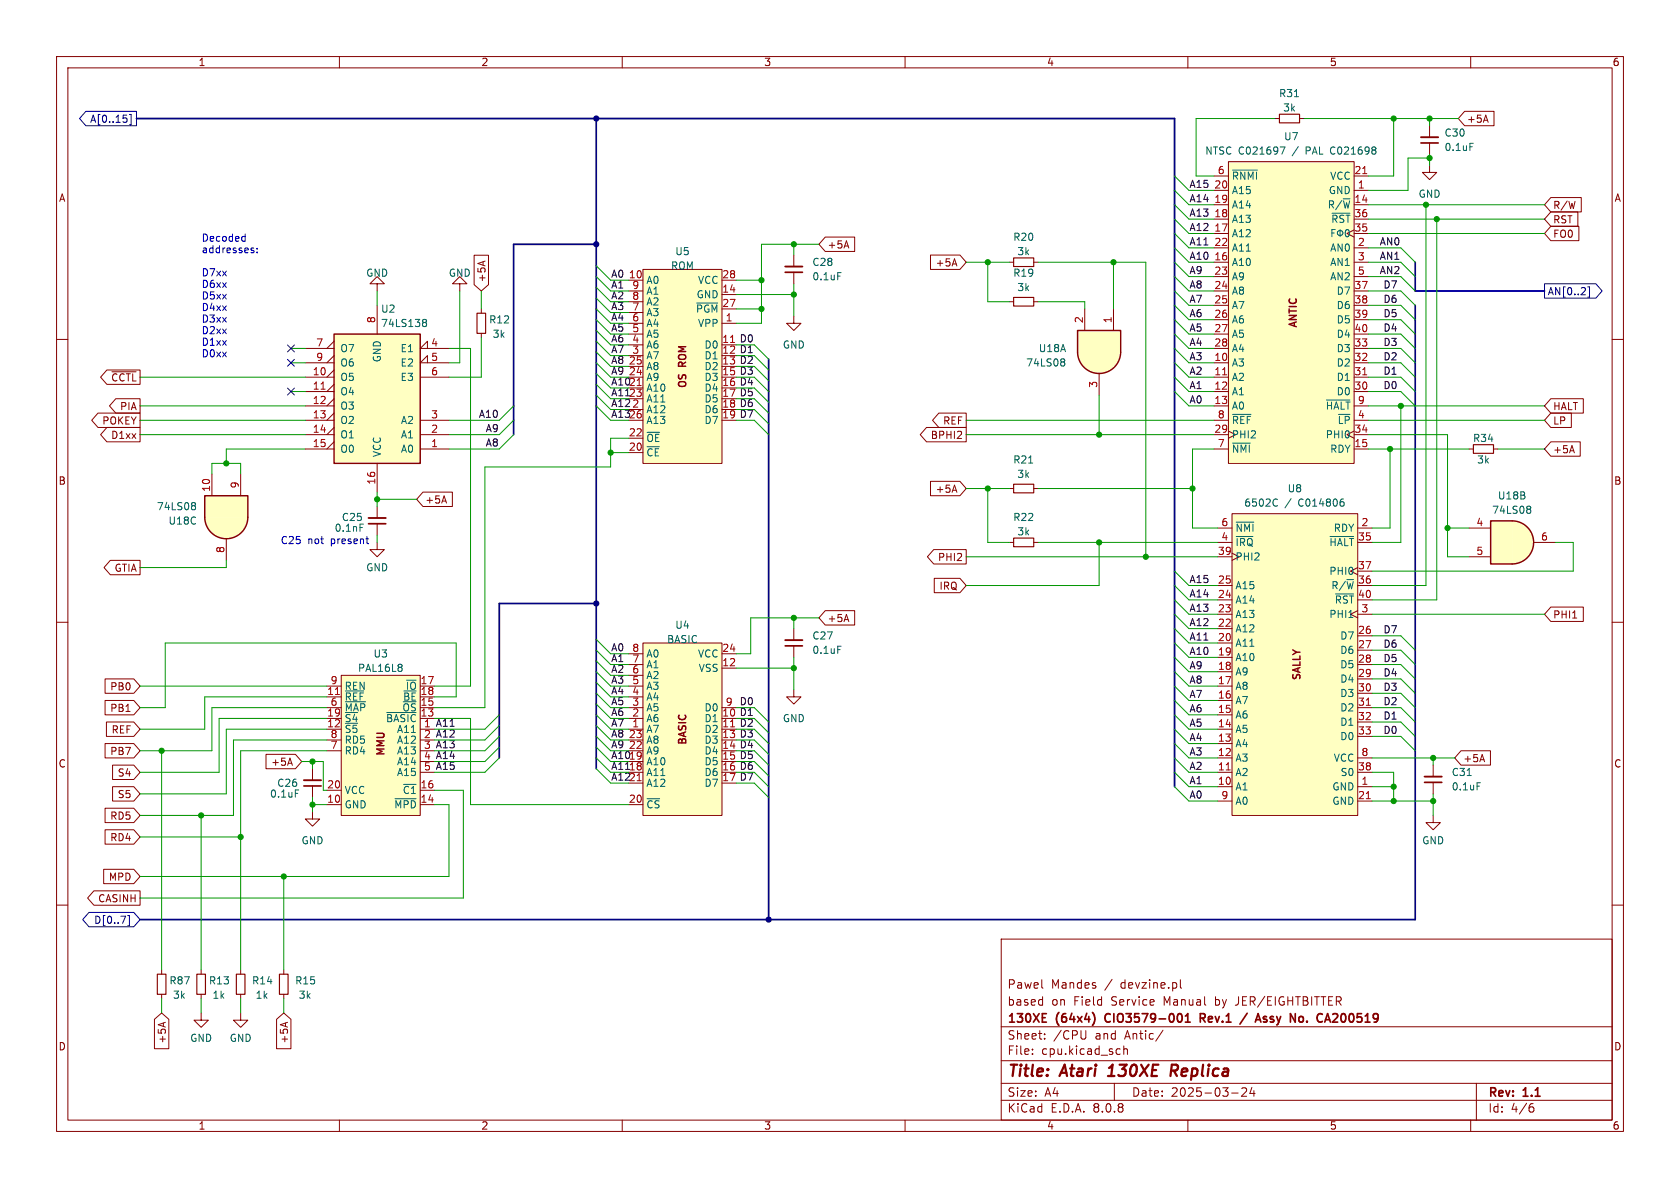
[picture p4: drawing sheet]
<svg xmlns="http://www.w3.org/2000/svg" width="297mm" height="210mm" viewBox="0 0 297 210" stroke-linecap="round" stroke-linejoin="round" font-family="sans-serif">
<g fill="none" stroke="#840000" stroke-width=".18">
<path d="M10 10h277v190h-277zM12 12h273v186h-273zM60 10v2M110 10v2M160 10v2M210 10v2M260 10v2M10 60h2M285 60h2M10 110h2M140.3 111.1v2.1M140.3 114.2v2"/>
<path d="M285 110h2M10 160h2M42.5 179.1v1.2h1.3l-1.3 1.3-1.2-1.3h1.2M50.2 171.5v.7M50.2 175.8v.7M177 166h108v32h-108zM184.2 176.7l.1 .1M184.2 174.6l.2 .1M184.3 176.2v1.5M184.3 177.6l-.1 .1M208.7 173.2v1.3l.2 .2M285 160h2"/>
<path d="M60 198v2M110 198v2M160 198v2M177 194.5h108M177 191.5h108M177 187.5h108M177 181.5h108M182.5 186.3v.1M182.5 185.5v.1M184.7 183.6v.1M184.7 182.8v.1M192 182.2v1.2l-.3 .3"/>
<path d="M197 191.5v3M197.9 185.4l.1 .1M198 186.3l-.1 .1M198.7 184.9v1.5M198.7 185.5l.2-.1 .3 .1 .1 .9M205.6 182.1l-1.3 2M210 198v2M217.7 193.2h1.2M219.5 192.4l.6-.1 .2 .1 .1 .3-.9 1.1h.9M221.3 192.2l-.3 1.1h.9M221.7 192.8v1M260 198v2"/>
<path d="M261 191.5v6.5M270.6 195.7h.4l.2 .3-.1 .5-.5 .1M271 195.1l-.4 .1"/>
</g>
<path d="M195.9 190.2h1.1M196.5 188.5l-.4 .3M207.5 189.3l.6 .9M207.9 188.2h-.7l-.3 2M208 189.2l-1 .1" fill="none" stroke="#840000" stroke-width=".4"/>
<g fill="none" stroke="#840000" stroke-width=".3">
<path d="M138.8 114.2h3.1M184.3 179.2h.7M193.5 179.6v1M195.5 179.4l-.2 .4 .2 .7M208.9 179.5v.9M209.6 179.6l.4-.4v1.5M212.6 180l.5 .7M212.9 179.3l-.7-.1v1.5M212.9 179.9l-.7 .1M220.5 179.1l-1.3 1.9M222.4 179.2l.5 1.5M223.9 179.8l-.3-.1-.3 .2 .1 .2 .5 .2"/>
<path d="M230.1 179.7l.3 .3v.4l-.3 .3M234.7 179.2l.5 1.5M236.2 179.2l-.6 .1M236.4 179.8l-.8 .9h.9M184.3 180.7h.7M209.6 180.7h.8M222.1 180.3h.7M223.3 180.6h.6"/>
</g>
<path d="M138.8 113.2h3.1" fill="none" stroke="#840000" stroke-width=".33"/>
<path d="M148.1 114.2h.6" fill="none" stroke="#006464" stroke-width=".18"/>
<path d="M49.4 172.2h1.5v3.6h-1.5z" fill="none" stroke="#840000" stroke-width=".2"/>
<path d="M113.7 113.7h13.9v30.4h-13.9z" fill="#ffffc2"/>
<g fill="none" stroke="#840000" stroke-width=".18">
<path d="M252.7 22.2v2.1M252.7 25.3v2M81.3 50.2h1.2l-1.2-1.3-1.3 1.3h1.3v1.2M140.3 55.9v1.3h1.3l-1.3 1.2-1.2-1.2h1.2M66.7 89.5v2.1M66.7 92.6v2M178.4 86.4h.8M182.8 86.4h.7M111.1 115.6h2.6M111.1 119.4h2.6M111.1 117.5h2.6M113.7 113.7h13.9v30.4h-13.9z"/>
<path d="M127.6 118.1h2.6M127.6 115.6h2.6M111.1 128.9h2.6M111.1 136.5h2.6M111.1 134.6h2.6M111.1 127h2.6M111.1 138.4h2.6M111.1 132.7h2.6M111.1 130.8h2.6M111.1 125.1h2.6M111.1 123.2h2.6M111.1 121.3h2.6"/>
<path d="M140.3 121.9v1.3h1.3l-1.3 1.3-1.2-1.3h1.2M111.1 142.2h2.6M42.5 171.5v.7M42.5 175.8v.7"/>
</g>
<path d="M112.6 138h.8" fill="none" stroke="#a90000" stroke-width=".18"/>
<path d="M251.2 24.3h3.1M65.2 91.6h3" fill="none" stroke="#840000" stroke-width=".33"/>
<path d="M251.2 25.3h3.1M65.2 92.6h3" fill="none" stroke="#840000" stroke-width=".3"/>
<path d="M259.9 25.3h.6M63.6 92.7h.6M181.9 81.9h.7" fill="none" stroke="#006464" stroke-width=".18"/>
<path d="M179.2 85.6h3.6v1.5h-3.6zM41.8 172.2h1.5v3.6h-1.5z" fill="none" stroke="#840000" stroke-width=".2"/>
<path d="M36.2 91.4h7.6a3.8 3.8 0 0 1-3.8 3.8 3.8 3.8 0 0 1-3.8-3.8z" fill="#ffffc2" stroke="#ffffc2" stroke-width=".18"/>
<path d="M36.2 87.6h7.6v3.8h-7.6z" fill="#ffffc2"/>
<path d="M36.2 87.6h7.6v3.8a3.8 3.8 0 0 1-3.8 3.8 3.8 3.8 0 0 1-3.8-3.8z" fill="none" stroke="#840000" stroke-width=".25"/>
<path d="M85.1 54.6v.8M85.1 58.9v.8M140.3 45.1v2M140.3 48.1v2.1M178.4 46.4h.8M182.8 46.4h.7M37.5 83.8v3.8M40 95.3v3.8M42.5 83.8v3.8M253.4 144.1v1.3h1.2l-1.2 1.3-1.3-1.3h1.3" fill="none" stroke="#840000" stroke-width=".18"/>
<path d="M148.1 48.2h.6M34.1 88.8h.2l.3 .3-.3 .3M34.1 89.4h.2M34.3 89.4l.3 .2v.3l-.1 .2h-.4" fill="none" stroke="#006464" stroke-width=".18"/>
<path d="M84.3 55.4h1.6v3.5h-1.6zM179.2 45.6h3.6v1.5h-3.6z" fill="none" stroke="#840000" stroke-width=".2"/>
<path d="M138.8 47.1h3.1" fill="none" stroke="#840000" stroke-width=".33"/>
<path d="M138.8 48.1h3.1" fill="none" stroke="#840000" stroke-width=".3"/>
<path d="M190.5 62.2h7.6a3.8 3.8 0 0 1-3.8 3.8 3.8 3.8 0 0 1-3.8-3.8z" fill="#ffffc2" stroke="#ffffc2" stroke-width=".18"/>
<path d="M190.5 58.4h7.6v3.8h-7.6z" fill="#ffffc2"/>
<path d="M190.5 58.4h7.6v3.8a3.8 3.8 0 0 1-3.8 3.8 3.8 3.8 0 0 1-3.8-3.8z" fill="none" stroke="#840000" stroke-width=".25"/>
<path d="M252.7 29.2v1.3h1.3l-1.3 1.3-1.2-1.3h1.2M66.7 50.2h1.2l-1.2-1.3-1.3 1.3h1.3v1.2M191.8 54.6v3.8M196.8 54.6v3.8M194.3 66v3.9M55.2 135.9v2M55.2 138.9v2.1M253.4 135.3v2M253.4 138.3v2M55.2 143.5v1.3h1.3l-1.3 1.3-1.2-1.3h1.2" fill="none" stroke="#840000" stroke-width=".18"/>
<path d="M187.8 63.4h.2l.2 .3-.2 .3M187.8 64h.2M188 64l.2 .2v.3l-.1 .1-.3 .1M52.2 139.6h.6M259.4 137.1h.7M261.1 138.4h.6" fill="none" stroke="#006464" stroke-width=".18"/>
<path d="M53.7 137.9h3.1M251.8 137.3h3.1" fill="none" stroke="#840000" stroke-width=".33"/>
<path d="M53.7 138.9h3.1M251.8 138.3h3.1" fill="none" stroke="#840000" stroke-width=".3"/>
<path d="M217.8 90.8h22.2v53.3h-22.2z" fill="#ffffc2"/>
<g fill="none" stroke="#840000" stroke-width=".18">
<path d="M178.4 95.9h.8M182.8 95.9h.7M215.3 93.3h2.5M215.3 95.9h2.5M215.3 98.4h2.5M217.8 90.8h22.2v53.3h-22.2zM217.8 97.8l1.3 .6-1.3 .7M240 93.3h2.6M240 95.9h2.6M215.3 118.7h2.5M215.3 116.2h2.5M215.3 113.7h2.5"/>
<path d="M215.3 111.1h2.5M215.3 108.6h2.5M215.3 106h2.5M215.3 103.5h2.5M240 108l-1.2 .6 1.2 .6M240 100.3l-1.2 .7 1.2 .6M240 108.6h2.6M240 106h2.6M240 103.5h2.6M240 112.4h2.6M240 114.9h2.6M240 117.5h2.6"/>
<path d="M240 101h2.6M215.3 139.1h2.5M215.3 136.5h2.5M215.3 134h2.5M215.3 131.4h2.5M215.3 128.9h2.5M215.3 126.4h2.5M215.3 123.8h2.5M215.3 121.3h2.5M240 139.1h2.6M240 136.5h2.6M240 134h2.6"/>
<path d="M240 120h2.6M240 122.6h2.6M240 125.1h2.6M240 127.6h2.6M240 130.2h2.6M215.3 141.6h2.5M240 141.6h2.6"/>
</g>
<path d="M216.8 136.1h.7M241.5 124.7h.8M241.5 141.2h.8" fill="none" stroke="#a90000" stroke-width=".18"/>
<path d="M218.5 94.8h3M218.5 92.3h3.2M225.6 88.2l.2 .1M225.8 89.4l-.2 .1M235.1 94.8h4.2M237.1 88.7h.3l.2 .2v.5l-.5 .1M237.3 88.2h.2M236.1 105h3.2M238.5 109.2h.7" fill="none" stroke="#006464" stroke-width=".18"/>
<path d="M179.2 95.1h3.6v1.5h-3.6z" fill="none" stroke="#840000" stroke-width=".2"/>
<path d="M217.2 28.6h22.2v53.3h-22.2z" fill="#ffffc2"/>
<g fill="none" stroke="#840000" stroke-width=".18">
<path d="M214.6 33.7h2.6M214.6 36.2h2.6M214.6 38.7h2.6M214.6 31.1h2.6M217.2 28.6h22.2v53.3h-22.2zM239.4 33.7h2.5M239.4 36.2h2.5M239.4 38.7h2.5M239.4 31.1h2.5M214.6 46.4h2.6M214.6 41.3h2.6M214.6 43.8h2.6"/>
<path d="M214.6 48.9h2.6M214.6 51.4h2.6M214.6 54h2.6M214.6 56.5h2.6M214.6 59.1h2.6M239.4 40.6l-1.3 .7 1.3 .6M239.4 46.4h2.5M239.4 41.3h2.5M239.4 43.8h2.5M239.4 48.9h2.5M239.4 51.4h2.5M239.4 54h2.5"/>
<path d="M239.4 56.5h2.5M239.4 59.1h2.5M214.6 64.1h2.6M214.6 66.7h2.6M214.6 69.2h2.6M214.6 71.8h2.6M214.6 79.4h2.6M214.6 61.6h2.6M214.6 76.8h2.6M214.6 74.3h2.6M217.2 76.2l1.2 .6-1.2 .7M239.4 76.2l-1.3 .6 1.3 .7"/>
<path d="M239.4 64.1h2.5M239.4 66.7h2.5M239.4 69.2h2.5M239.4 71.8h2.5M239.4 79.4h2.5M239.4 61.6h2.5M239.4 76.8h2.5M239.4 74.3h2.5"/>
</g>
<path d="M240.9 30.7h.7M216.1 66.3h.8M240.9 66.3h.7" fill="none" stroke="#a90000" stroke-width=".18"/>
<g fill="none" stroke="#006464" stroke-width=".18">
<path d="M217.9 30.1h4.4M226.3 26h.9l-.6 1.2M235.5 37.7h3.2M235.5 41.2h.4M236.1 40.6h-.6v1.3M236.9 40.6v1.3M237.9 40.7l.2-.1a.68 .68 0 0 1 .5 .6 .68 .68 0 0 1-.5 .7l-.2-.2-.1-.3zM217.9 78.3h3.1M217.9 73.3h3.3M234.5 70.7h4.2"/>
<circle cx="236.9" cy="41.2" r=".47"/>
</g>
<path d="M113.7 47.6h13.9v34.3h-13.9z" fill="#ffffc2"/>
<g fill="none" stroke="#840000" stroke-width=".18">
<path d="M111.1 57.2h2.6M111.1 49.5h2.6M111.1 59.1h2.6M111.1 55.2h2.6M111.1 53.3h2.6M111.1 51.4h2.6M113.7 47.6h13.9v34.3h-13.9zM127.6 57.2h2.6M127.6 49.5h2.6M127.6 52.1h2.6M127.6 54.6h2.6M111.1 72.4h2.6"/>
<path d="M111.1 68.6h2.6M111.1 77.5h2.6M111.1 70.5h2.6M111.1 66.7h2.6M111.1 64.8h2.6M111.1 74.3h2.6M111.1 62.9h2.6M111.1 61h2.6M111.1 80h2.6"/>
</g>
<path d="M112.6 68.2h.8" fill="none" stroke="#a90000" stroke-width=".18"/>
<path d="M123.2 53.6h3.7" fill="none" stroke="#006464" stroke-width=".18"/>
<path d="M60.3 119.4h14v24.7h-14z" fill="#ffffc2"/>
<g fill="none" stroke="#840000" stroke-width=".18">
<path d="M225.4 21h.8M229.7 21h.8M178.4 53.3h.8M182.8 53.3h.7M259.7 79.4h.8M264 79.4h.8M60.3 119.4h14v24.7h-14zM57.8 123.2h2.5M57.8 128.9h2.5M57.8 127h2.5M57.8 125.1h2.5M57.8 139.7h2.5"/>
<path d="M57.8 121.3h2.5M57.8 132.7h2.5M57.8 130.8h2.5M74.3 123.2h2.5M74.3 127h2.5M74.3 125.1h2.5M74.3 139.7h2.5M74.3 121.3h2.5M74.3 136.5h2.5M57.8 142.2h2.5M74.3 142.2h2.5M28.6 171.5v.7"/>
<path d="M28.6 175.8v.7M35.6 179.1v1.2h1.2l-1.2 1.3-1.3-1.3h1.3"/>
</g>
<path d="M228.8 17.1h.8M71 117.5l.1 .2-.1 .2M71 118l.1 .2-.1 .4M61.1 122.1h3.2M61.1 124.1h3.5M68.4 126h5.2M69.8 141.2h3.8" fill="none" stroke="#006464" stroke-width=".18"/>
<path d="M59.3 122.8h.7" fill="none" stroke="#a90000" stroke-width=".18"/>
<path d="M226.2 20.2h3.5v1.5h-3.5zM179.2 52.6h3.6v1.5h-3.6zM260.5 78.6h3.5v1.5h-3.5zM27.8 172.2h1.5v3.6h-1.5z" fill="none" stroke="#840000" stroke-width=".2"/>
<path d="M267.3 92.1a3.8 3.8 0 0 1 3.8 3.8 3.8 3.8 0 0 1-3.8 3.8z" fill="#ffffc2" stroke="#ffffc2" stroke-width=".18"/>
<path d="M263.5 92.1h3.8v7.6h-3.8z" fill="#ffffc2"/>
<path d="M263.5 92.1h3.8a3.8 3.8 0 0 1 3.8 3.8 3.8 3.8 0 0 1-3.8 3.8h-3.8z" fill="none" stroke="#840000" stroke-width=".25"/>
<path d="M66.7 95.9v1.3h1.2l-1.2 1.2-1.3-1.2h1.3M259.7 93.3h3.8M259.7 98.4h3.8M271.1 95.9h3.9M35.6 171.5v.7M35.6 175.8v.7" fill="none" stroke="#840000" stroke-width=".18"/>
<path d="M270.1 89.5h.3l.2 .2-.2 .3M270.1 90h.3M270.4 90l.2 .3v.2l-.1 .2h-.4" fill="none" stroke="#006464" stroke-width=".18"/>
<path d="M34.8 172.2h1.5v3.6h-1.5z" fill="none" stroke="#840000" stroke-width=".2"/>
<path d="M59.1 59.1h15.2v22.8h-15.2z" fill="#ffffc2"/>
<path d="M59.1 59.1h15.2v22.8h-15.2z" fill="none" stroke="#840000" stroke-width=".25"/>
<g fill="none" stroke="#840000" stroke-width=".18">
<path d="M258.9 19.7h5.2v2.5h-5.2l-1.1-1.2zM262.7 20.4l.4 1.2M274.2 37.5h4.7v2.5h-4.7l-1.2-1.3zM274.2 34.9h5.3v2.6h-5.3l-1.2-1.3zM66.7 54v5.1M83.8 45.1h2.6v5.2l-1.3 1.1-1.3-1.1zM85.8 46.2l-1.3 .4M145.9 41.9h5.2v2.6h-5.2l-1.1-1.3zM149.6 42.6l.5 1.3M164.5 45.1h5.2l1.1 1.3-1.1 1.2h-5.2zM168.7 45.8l.5 1.2M274.2 40h4.9v2.5h-4.9l-1.2-1.2z"/>
<path d="M17.3 73h7.5v2.6h-7.5l-1.1-1.3zM18.9 75.6h5.9v2.5h-5.9l-1.1-1.3zM18.9 65.4h5.9v2.5h-5.9l-1.1-1.2zM19.8 65.7h4.3M20.5 70.5h4.3v2.5h-4.3l-1.1-1.2zM54 79.4h5.1M54 66.7h5.1M54 69.2h5.1M54 71.8h5.1M54 74.3h5.1M54 76.8h5.1M54 61.6h5.1"/>
<path d="M54 64.1h5.1M59.1 65.4l-1.3 1.3M59.1 67.9l-1.3 1.3M59.1 70.5l-1.3 1.3M59.1 73l-1.3 1.3M59.1 75.6l-1.3 1.2M59.1 78.1l-1.3 1.3M59.1 60.3l-1.3 1.3M59.1 62.9l-1.3 1.2M74.3 79.4h5.1M74.3 66.7h5.1M74.3 74.3h5.1"/>
<path d="M74.3 76.8h5.1M75.6 61.6v-1.3l-1.3 1.3h5.1M75.6 64.1v-1.2l-1.3 1.2h5.1M163.8 75.6h7v2.5h-7l-1.1-1.3zM166 73h4.8v2.6h-4.8l-1.1-1.3zM274.2 78.1h5.2v2.5h-5.2l-1.2-1.2zM274.2 70.5h5.7v2.5h-5.7l-1.2-1.2zM274.2 73h3.6v2.6h-3.6l-1.2-1.3zM277.9 78.8l.4 1.2M19.5 99.1h5.3v2.5h-5.3l-1.1-1.3zM66.7 81.9v5.1M74.8 87h5.2v2.5h-5.2l-1.1-1.2z"/>
<path d="M78.5 87.7l.4 1.2M164.5 85.1h5.2l1.1 1.3-1.1 1.2h-5.2zM165.1 97.2h5.7v2.5h-5.7l-1.1-1.3zM168.7 85.8l.5 1.2M145.9 107.9h5.2v2.6h-5.2l-1.1-1.3zM149.6 108.6l.5 1.3M165.2 102.2h4.5l1.1 1.3-1.1 1.3h-4.5zM274.2 107.3h5.7v2.6h-5.7l-1.2-1.3zM278 109.3h.8M18.6 120h5.1l1.1 1.3-1.1 1.3h-5.1zM18.6 131.4h5.1l1.1 1.3-1.1 1.3h-5.1zM18.6 123.8h5.1l1.1 1.3-1.1 1.3h-5.1z"/>
<path d="M18.8 127.6h4.9l1.1 1.3-1.1 1.3h-4.9zM19.9 139.1h3.8l1.1 1.2-1.1 1.3h-3.8zM19.9 135.3h3.8l1.1 1.2-1.1 1.3h-3.8zM47 133.3h5.2l1.1 1.3-1.1 1.3h-5.2zM51.3 134l.4 1.3M258.3 132.7h5.2v2.6h-5.2l-1.1-1.3zM262 133.4l.5 1.3M16.6 157.5h8.2v2.5h-8.2l-1.1-1.2zM18.3 153.7h5.4l1.1 1.2-1.1 1.3h-5.4zM18.6 142.9h5.1l1.1 1.2-1.1 1.3h-5.1zM18.6 146.7h5.1l1.1 1.3-1.1 1.2h-5.1zM27.3 180.2l1.3-1.1 1.2 1.1v5.2h-2.5z"/>
<path d="M29.2 180.7l-1.2 .4M48.9 180.2l1.3-1.1 1.2 1.1v5.2h-2.5zM50.8 180.7l-1.2 .4"/>
</g>
<path d="M56.8 68.8h.7" fill="none" stroke="#a90000" stroke-width=".18"/>
<path d="M74.8 56.9l.1 .1M74.8 56.5h.4l.2 .1v.2l-.2 .2M74.9 57h.3M74.9 57l-.1 .1M75.2 57l.2 .2v.4l-.2 .1h-.4" fill="none" stroke="#006464" stroke-width=".18"/>
<g fill="none" stroke="#000084" stroke-width=".18">
<path d="M15.2 19.7h8.9v2.5h-8.9l-1.1-1.2zM22.4 21v.5M22.9 20.2h.3v1.8h-.3M273 50.2h9.1l1.1 1.2-1.1 1.3h-9.1zM280.7 50.7h.3v1.8h-.3M50.8 61l1.2 1.2M50.8 68.6l1.2 1.2M50.8 63.5l1.2 1.2M52 61l-1.2 1.2M52 68.6l-1.2 1.2M52 63.5l-1.2 1.2M15.7 161.3h8l1.1 1.3-1.1 1.2h-8l-1.1-1.2z"/>
<path d="M22.6 161.8h.3v1.9h-.3"/>
</g>
<path d="M43 41.8l.3 .1M43.3 41.4v1.2M43.3 42.6h-.3M44.6 44.3h.3v.2l-.2 .2h-.2M44.6 43.8l.3 .1M45.5 44.6v.1M45.5 43.9v.1M64.7 95.3h.5M65.1 96.1h.1" fill="none" stroke="#0000c2" stroke-width=".18"/>
<path d="M24.1 21h183.5v118.1M105.4 21v114.9M105.4 43.2h-14.6v33.6M250.2 46.4v5h22.8M250.2 54v108.6h-225.4M135.9 63.5v99.1M105.4 106.7h-17.1v27.3" fill="none" stroke="#000084" stroke-width=".3"/>
<g fill="none" stroke="#009600" stroke-width=".18">
<path d="M207.6 31.1l2.6 2.6h4.4M207.6 33.7l2.6 2.5h4.4M207.6 36.2l2.6 2.5h4.4M207.6 38.7l2.6 2.6h4.4M225.4 21h-13.9v10.1h3.1M230.5 21h27.3M241.9 36.2h31.1M241.9 38.7h31.1M246.4 21v10.1h-4.5M252.1 36.2v67.3h-9.5M252.7 21v1.2M252.7 27.3v1.9"/>
<path d="M252.7 27.9h-3.8v5.8h-7M254 38.7v67.3h-11.4M66.7 51.4v2.6M81.3 51.4v12.7h-1.9M85.1 59.7v7h-5.7M85.1 51.4v3.2M105.4 56.5l2.5 2.6h3.2M105.4 48.9l2.5 2.5h3.2M105.4 52.7l2.5 2.5h3.2M105.4 50.8l2.5 2.5h3.2M105.4 58.4l2.5 2.6h3.2M105.4 47l2.5 2.5h3.2"/>
<path d="M105.4 54.6l2.5 2.6h3.2M130.2 54.6h4.4M130.2 52.1h10.1M130.2 49.5h4.4M140.3 43.2v1.9M140.3 50.2v5.7M144.8 43.2h-10.2v14h-4.4M170.8 46.4h7.6M174.6 46.4v6.9h3.8M183.5 46.4h19.1v52M183.5 53.3h8.3v1.3M196.8 46.4v8.2"/>
<path d="M207.6 43.8l2.6 2.6h4.4M207.6 51.4l2.6 2.6h4.4M207.6 54l2.6 2.5h4.4M207.6 56.5l2.6 2.6h4.4M207.6 59.1l2.6 2.5h4.4M207.6 46.4l2.6 2.5h4.4M207.6 48.9l2.6 2.5h4.4M207.6 41.3l2.6 2.5h4.4M241.9 46.4h5.7l2.6 2.5M241.9 54h5.7l2.6 2.5M241.9 56.5h5.7l2.6 2.6M241.9 59.1h5.7l2.6 2.5"/>
<path d="M241.9 48.9h5.7l2.6 2.5M241.9 51.4h5.7l2.6 2.6M241.9 41.3h31.1M241.9 43.8h5.7l2.6 2.6M24.8 71.8h29.2M24.8 66.7h29.2M24.8 76.8h29.2M24.8 74.3h29.2M51.4 64.1h2.6M51.4 61.6h2.6M51.4 69.2h2.6M54 79.4h-14v2.5"/>
<path d="M79.4 61.6h3.8v59.7h-6.4M90.8 76.8l-2.5 2.6h-8.9M90.8 74.3l-2.5 2.5h-8.9M90.8 71.8l-2.5 2.5h-8.9M105.4 64.1l2.5 2.6h3.2M105.4 71.8l2.5 2.5h3.2M105.4 62.2l2.5 2.6h3.2M105.4 60.3l2.5 2.6h3.2M105.4 69.9l2.5 2.5h3.2M105.4 66l2.5 2.6h3.2M105.4 67.9l2.5 2.6h3.2M111.1 77.5h-3.2v5.1h-22.2v42.5h-8.9"/>
<path d="M130.2 66.7h3.1l2.6 2.5M130.2 74.3h3.1l2.6 2.5M130.2 64.8h3.1l2.6 2.5M130.2 61h3.1l2.6 2.5M130.2 62.9h3.1l2.6 2.5M130.2 72.4h3.1l2.6 2.5M130.2 68.6h3.1l2.6 2.5M130.2 70.5h3.1l2.6 2.5M170.8 76.8h43.8M170.8 74.3h43.8M194.3 69.9v6.9M207.6 61.6l2.6 2.5h4.4"/>
<path d="M207.6 69.2l2.6 2.6h4.4M207.6 64.1l2.6 2.6h4.4M207.6 66.7l2.6 2.5h4.4M214.6 79.4h-3.8v13.9h4.5M241.9 76.8h14v21.6h3.8M241.9 79.4h17.8M241.9 64.1h5.7l2.6 2.6M241.9 61.6h5.7l2.6 2.5M241.9 71.8h31.1M241.9 66.7h5.7l2.6 2.5M241.9 69.2h5.7l2.6 2.6M241.9 74.3h31.1"/>
<path d="M245.7 79.4v13.9h-3.1M247.6 71.8v24.1h-5M264.8 79.4h8.2M37.5 83.8v-1.9h5v1.9M40 99.1v1.2h-15.2M66.7 88.3h7M66.7 87v2.5M66.7 94.6v1.3M107.9 80h3.2M170.8 98.4h44.5M170.8 86.4h7.6M174.6 86.4v9.5h3.8"/>
<path d="M183.5 95.9h31.8M183.5 86.4h27.3M194.3 95.9v7.6h-23.5M255.9 93.3h3.8M275 95.9h3.1v5.1h-35.5M105.4 113l2.5 2.6h3.2M105.4 114.9l2.5 2.6h3.2M105.4 116.8l2.5 2.6h3.2M105.4 118.7l2.5 2.6h3.2M130.2 118.1h10.1M140.3 109.2v1.9M140.3 116.2v5.7"/>
<path d="M144.8 109.2h-12.1v6.4h-2.5M207.6 118.7l2.6 2.6h5.1M207.6 111.1l2.6 2.6h5.1M207.6 101l2.6 2.5h5.1M207.6 103.5l2.6 2.5h5.1M207.6 106l2.6 2.6h5.1M207.6 108.6l2.6 2.5h5.1M207.6 113.7l2.6 2.5h5.1M207.6 116.2l2.6 2.5h5.1M242.6 117.5h5l2.6 2.5M242.6 112.4h5l2.6 2.5M242.6 114.9h5l2.6 2.6"/>
<path d="M242.6 108.6h30.4M24.8 121.3h33M28.6 132.7v38.8M53.3 134.6h3.8v5.1h.7M55.2 134.6v1.3M57.8 123.2h-21.6v5.7h-11.4M57.8 125.1h-20.3v7.6h-12.7M57.8 127h-19.1v9.5h-13.9M57.8 132.7h-15.3v38.8M57.8 130.8h-16.5v13.3h-16.5M57.8 128.9h-17.8v11.4h-15.2M76.8 123.2h3.8v-9.5h-51.4v11.4h-4.4"/>
<path d="M76.8 127h6.4v15.2h27.9M76.8 139.7h5.1v19.1h-57.1M88.3 132.1l-2.6 2.5h-8.9M88.3 130.2l-2.6 2.5h-8.9M88.3 134l-2.6 2.5h-8.9M88.3 128.3l-2.6 2.5h-8.9M88.3 126.4l-2.6 2.5h-8.9M105.4 120.7l2.5 2.5h3.2M105.4 122.6l2.5 2.5h3.2M105.4 124.5l2.5 2.5h3.2M105.4 132.1l2.5 2.5h3.2M105.4 130.2l2.5 2.5h3.2"/>
<path d="M105.4 135.9l2.5 2.5h3.2M105.4 134l2.5 2.5h3.2M105.4 128.3l2.5 2.5h3.2M105.4 126.4l2.5 2.5h3.2M130.2 125.1h3.1l2.6 2.5M130.2 127h3.1l2.6 2.5M130.2 134.6h3.1l2.6 2.6M130.2 132.7h3.1l2.6 2.6M130.2 138.4h3.1l2.6 2.6M130.2 136.5h3.1l2.6 2.6M130.2 130.8h3.1l2.6 2.6M130.2 128.9h3.1l2.6 2.5"/>
<path d="M207.6 134l2.6 2.5h5.1M207.6 126.4l2.6 2.5h5.1M207.6 139.1l2.6 2.5h5.1M207.6 136.5l2.6 2.6h5.1M207.6 131.4l2.6 2.6h5.1M207.6 121.3l2.6 2.5h5.1M207.6 128.9l2.6 2.5h5.1M207.6 123.8l2.6 2.6h5.1M242.6 125.1h5l2.6 2.5M242.6 136.5h3.8v5.1M242.6 120h5l2.6 2.6M242.6 122.6h5l2.6 2.5"/>
<path d="M242.6 139.1h3.8M242.6 134h14.6M242.6 130.2h5l2.6 2.5M242.6 127.6h5l2.6 2.6M253.4 134v1.3M24.8 148h17.7M35.6 144.1v27.4M50.2 154.9v16.6M55.2 141v2.5M55.2 142.2h2.6M76.8 142.2h2.6v12.7h-54.6M242.6 141.6h10.8"/>
<path d="M253.4 140.3v3.8M28.6 176.5v2.6M35.6 176.5v2.6M42.5 176.5v2.6M50.2 176.5v2.6"/>
</g>
<g fill="#000084" stroke="#000084" stroke-width=".18">
<circle cx="105.4" cy="43.2" r=".46"/>
<circle cx="105.4" cy="21" r=".46"/>
<circle cx="135.9" cy="162.6" r=".46"/>
<circle cx="105.4" cy="106.7" r=".46"/>
</g>
<g fill="#009600" stroke="#009600" stroke-width=".18">
<circle cx="134.6" cy="54.6" r=".46"/>
<circle cx="196.8" cy="46.4" r=".46"/>
<circle cx="194.3" cy="95.9" r=".46"/>
<circle cx="202.6" cy="98.4" r=".46"/>
<circle cx="174.6" cy="86.4" r=".46"/>
<circle cx="194.3" cy="76.8" r=".46"/>
<circle cx="174.6" cy="46.4" r=".46"/>
<circle cx="140.3" cy="43.2" r=".46"/>
<circle cx="134.6" cy="49.5" r=".46"/>
<circle cx="140.3" cy="52.1" r=".46"/>
<circle cx="55.2" cy="134.6" r=".46"/>
<circle cx="55.2" cy="142.2" r=".46"/>
<circle cx="140.3" cy="118.1" r=".46"/>
<circle cx="140.3" cy="109.2" r=".46"/>
<circle cx="42.5" cy="148" r=".46"/>
<circle cx="50.2" cy="154.9" r=".46"/>
<circle cx="35.6" cy="144.1" r=".46"/>
<circle cx="28.6" cy="132.7" r=".46"/>
<circle cx="252.7" cy="21" r=".46"/>
<circle cx="252.7" cy="27.9" r=".46"/>
<circle cx="246.4" cy="21" r=".46"/>
<circle cx="255.9" cy="93.3" r=".46"/>
<circle cx="245.7" cy="79.4" r=".46"/>
<circle cx="210.8" cy="86.4" r=".46"/>
<circle cx="247.6" cy="71.8" r=".46"/>
<circle cx="246.4" cy="141.6" r=".46"/>
<circle cx="246.4" cy="139.1" r=".46"/>
<circle cx="253.4" cy="134" r=".46"/>
<circle cx="253.4" cy="141.6" r=".46"/>
<circle cx="254" cy="38.7" r=".46"/>
<circle cx="252.1" cy="36.2" r=".46"/>
<circle cx="40" cy="81.9" r=".46"/>
<circle cx="66.7" cy="88.3" r=".46"/>
<circle cx="107.9" cy="80" r=".46"/>
</g>
<g font-size="2.8" fill="#840000">
<text x="178" y="190.9">Title:</text>
<text x="187.7" y="190.9">Atari</text>
<text x="196.8" y="190.9">130XE</text>
<text x="208.6" y="190.9">Replica</text>
</g>
<g font-size="2.1" fill="#840000">
<text x="178" y="178">based</text>
<text x="178" y="175">Pawel</text>
<text x="185.8" y="175">Mandes</text>
<text x="185.9" y="178">on</text>
<text x="189.9" y="178">Field</text>
<text x="195.4" y="175">/</text>
<text x="196.6" y="178">Service</text>
<text x="198.3" y="175">devzine.pl</text>
<text x="206" y="178">Manual</text>
<text x="215.2" y="178">by</text>
<text x="219" y="178">JER/EIGHTBITTER</text>
<text x="178" y="184">Sheet:</text>
<text x="178" y="181.2">130XE</text>
<text x="186.2" y="184">/CPU</text>
<text x="186.8" y="181.2">(64x4)</text>
<text x="193.7" y="184">and</text>
<text x="196.1" y="181.2">CIO3579-001</text>
<text x="199" y="184">Antic/</text>
<text x="213.4" y="181.2">Rev.1</text>
<text x="221.3" y="181.2">/</text>
<text x="224.6" y="181.2">Assy</text>
<text x="231.2" y="181.2">No.</text>
<text x="236.6" y="181.2">CA200519</text>
<text x="178" y="186.7">File:</text>
<text x="184.1" y="186.7">cpu.kicad_sch</text>
<text x="178" y="196.9">KiCad</text>
<text x="178" y="194.1">Size:</text>
<text x="184.7" y="194.1">A4</text>
<text x="185.7" y="196.9">E.D.A.</text>
<text x="193.3" y="196.9">8.0.8</text>
<text x="200" y="194.1">Date:</text>
<text x="207" y="194.1">2025-03-24</text>
<text x="263" y="194.3">Rev:</text>
<text x="263" y="196.9">Id:</text>
<text x="267.1" y="196.9">4/6</text>
<text x="269.4" y="194.3">1.1</text>
</g>
<g font-size="1.8" fill="#840000">
<text x="35" y="11.9">1</text>
<text x="85" y="11.9">2</text>
<text x="135" y="11.9">3</text>
<text x="185" y="11.9">4</text>
<text x="235" y="11.9">5</text>
<text x="285" y="11.9">6</text>
<text x="259.2" y="21.9">+5A</text>
<text x="10.3" y="35.9">A</text>
<text x="285.3" y="35.9">A</text>
<text x="274.5" y="39.7">RST</text>
<text x="274.5" y="37.1">R/W</text>
<text x="146.2" y="44.1">+5A</text>
<text x="165.3" y="47.3">+5A</text>
<text x="274.5" y="42.2">FO0</text>
<text x="86" y="50" transform="rotate(-90 86 50)">+5A</text>
<text x="229.6" y="58.1" transform="rotate(-90 229.6 58.1)">ANTIC</text>
<text x="121.7" y="64.8" transform="rotate(-90 121.7 64.8)">ROM</text>
<text x="19.5" y="67.6">~{CCTL}</text>
<text x="121.7" y="68.8" transform="rotate(-90 121.7 68.8)">OS</text>
<text x="18" y="75.2">POKEY</text>
<text x="19.5" y="77.8">D1xx</text>
<text x="21.1" y="72.7">PIA</text>
<text x="164.5" y="77.8">BPHI2</text>
<text x="166.6" y="75.2">REF</text>
<text x="274.5" y="72.7">HALT</text>
<text x="274.5" y="75.2">LP</text>
<text x="274.5" y="80.3">+5A</text>
<text x="10.3" y="85.9">B</text>
<text x="75.1" y="89.2">+5A</text>
<text x="165.3" y="87.3">+5A</text>
<text x="285.3" y="85.9">B</text>
<text x="20.2" y="101.3">GTIA</text>
<text x="165.7" y="99.4">PHI2</text>
<text x="166" y="104.5">IRQ</text>
<text x="146.2" y="110.2">+5A</text>
<text x="274.5" y="109.5">PHI1</text>
<text x="19.4" y="122.2">PB0</text>
<text x="230.3" y="120.5" transform="rotate(-90 230.3 120.5)">SALLY</text>
<text x="19.4" y="126">PB1</text>
<text x="19.6" y="129.9">REF</text>
<text x="121.7" y="131.9" transform="rotate(-90 121.7 131.9)">BASIC</text>
<text x="10.3" y="135.9">C</text>
<text x="19.4" y="133.7">PB7</text>
<text x="20.7" y="137.5">S4</text>
<text x="47.8" y="135.6">+5A</text>
<text x="68.3" y="133.8" transform="rotate(-90 68.3 133.8)">MMU</text>
<text x="258.6" y="134.9">+5A</text>
<text x="285.3" y="135.9">C</text>
<text x="20.7" y="141.3">S5</text>
<text x="19.4" y="145.1">RD5</text>
<text x="19.4" y="148.9">RD4</text>
<text x="19.1" y="155.9">MPD</text>
<text x="17.3" y="159.7">CASINH</text>
<text x="10.3" y="185.9">D</text>
<text x="29.5" y="184.6" transform="rotate(-90 29.5 184.6)">+5A</text>
<text x="51.1" y="184.6" transform="rotate(-90 51.1 184.6)">+5A</text>
<text x="285.3" y="185.9">D</text>
<text x="35" y="199.9">1</text>
<text x="85" y="199.9">2</text>
<text x="135" y="199.9">3</text>
<text x="185" y="199.9">4</text>
<text x="235" y="199.9">5</text>
<text x="285" y="199.9">6</text>
</g>
<g font-size="1.8" fill="#006464">
<text x="226" y="17.4">R31</text>
<text x="226.7" y="19.9">3k</text>
<text x="213" y="27.5">NTSC C021697</text>
<text x="226.9" y="25">U7</text>
<text x="228.6" y="27.5">/</text>
<text x="231.1" y="27.5">PAL C021698</text>
<text x="255.3" y="24.4">C30</text>
<text x="255.3" y="26.9">0.1uF</text>
<text x="217.7" y="34.5">A15</text>
<text x="217.7" y="32">~{RNMI}</text>
<text x="234.8" y="34.5">GND</text>
<text x="235.1" y="32">VCC</text>
<text x="250.7" y="35.2">GND</text>
<text x="217.7" y="39.6">A13</text>
<text x="217.7" y="37.1">A14</text>
<text x="234.6" y="37.1">R/~{W}</text>
<text x="235.2" y="39.6">~{RST}</text>
<text x="118.5" y="47.9">ROM</text>
<text x="119.3" y="45.3">U5</text>
<text x="143.5" y="47.2">C28</text>
<text x="179" y="42.8">R20</text>
<text x="179.8" y="45.3">3k</text>
<text x="217.7" y="47.2">A10</text>
<text x="217.7" y="42.1">A12</text>
<text x="217.7" y="44.7">A11</text>
<text x="235.1" y="44.7">AN0</text>
<text x="235.1" y="47.2">AN1</text>
<text x="64.6" y="49.1">GND</text>
<text x="79.2" y="49.1">GND</text>
<text x="114.2" y="50.4">A0</text>
<text x="114.2" y="52.3">A1</text>
<text x="123.1" y="52.9">GND</text>
<text x="123.3" y="50.4">VCC</text>
<text x="143.5" y="49.8">0.1uF</text>
<text x="179" y="49.1">R19</text>
<text x="179.8" y="51.7">3k</text>
<text x="217.7" y="49.8">A9</text>
<text x="217.7" y="52.3">A8</text>
<text x="235.1" y="49.8">AN2</text>
<text x="236.2" y="52.3">D7</text>
<text x="67.3" y="58">74LS138</text>
<text x="67.3" y="55.5">U2</text>
<text x="86.4" y="57.4">R12</text>
<text x="87" y="59.9">3k</text>
<text x="114.2" y="59.9">A5</text>
<text x="114.2" y="58">A4</text>
<text x="114.2" y="56.1">A3</text>
<text x="114.2" y="54.2">A2</text>
<text x="122.9" y="55.5">~{PGM}</text>
<text x="123.3" y="58">VPP</text>
<text x="217.7" y="54.8">A7</text>
<text x="217.7" y="57.4">A6</text>
<text x="217.7" y="59.9">A5</text>
<text x="236.2" y="54.8">D6</text>
<text x="236.2" y="57.4">D5</text>
<text x="236.2" y="59.9">D4</text>
<text x="60.1" y="62.5">O7</text>
<text x="60.1" y="65">O6</text>
<text x="67.5" y="64.1" transform="rotate(-90 67.5 64.1)">GND</text>
<text x="70.7" y="62.5">E1</text>
<text x="70.7" y="65">E2</text>
<text x="114.2" y="65.6">A8</text>
<text x="114.2" y="63.7">A7</text>
<text x="114.2" y="61.8">A6</text>
<text x="124.4" y="61.8">D0</text>
<text x="124.4" y="63.7">D1</text>
<text x="124.4" y="65.6">D2</text>
<text x="138.3" y="61.8">GND</text>
<text x="181.3" y="65">74LS08</text>
<text x="183.5" y="62.5">U18A</text>
<text x="217.7" y="65">A3</text>
<text x="217.7" y="62.5">A4</text>
<text x="236.2" y="65">D2</text>
<text x="236.2" y="62.5">D3</text>
<text x="60.1" y="67.5">O5</text>
<text x="60.1" y="70.1">O4</text>
<text x="70.7" y="67.5">E3</text>
<text x="114.2" y="69.4">A10</text>
<text x="114.2" y="71.3">A11</text>
<text x="114.2" y="67.5">A9</text>
<text x="124.4" y="67.5">D3</text>
<text x="124.4" y="69.4">D4</text>
<text x="124.4" y="71.3">D5</text>
<text x="217.7" y="67.5">A2</text>
<text x="217.7" y="70.1">A1</text>
<text x="236.2" y="70.1">D0</text>
<text x="236.2" y="67.5">D1</text>
<text x="60.1" y="72.6">O3</text>
<text x="60.1" y="75.2">O2</text>
<text x="60.1" y="77.7">O1</text>
<text x="70.8" y="77.7">A1</text>
<text x="70.8" y="75.2">A2</text>
<text x="114.2" y="73.3">A12</text>
<text x="114.2" y="75.2">A13</text>
<text x="124.4" y="73.3">D6</text>
<text x="124.4" y="75.2">D7</text>
<text x="217.7" y="72.6">A0</text>
<text x="217.7" y="77.7">PHI2</text>
<text x="217.7" y="75.2">~{REF}</text>
<text x="234.3" y="77.7">PHI0</text>
<text x="234.3" y="72.6">~{HALT}</text>
<text x="236.4" y="75.2">~{LP}</text>
<text x="60.1" y="80.2">O0</text>
<text x="67.5" y="80.9" transform="rotate(-90 67.5 80.9)">VCC</text>
<text x="70.8" y="80.2">A0</text>
<text x="114.2" y="80.9">~{CE}</text>
<text x="114.2" y="78.3">~{OE}</text>
<text x="179" y="82.1">R21</text>
<text x="217.7" y="80.2">~{NMI}</text>
<text x="235.1" y="80.2">RDY</text>
<text x="260.3" y="78.3">R34</text>
<text x="261" y="82.1">3k</text>
<text x="179.8" y="84.7">3k</text>
<text x="219.9" y="89.8">6502C</text>
<text x="227.1" y="89.8">/</text>
<text x="227.5" y="87.2">U8</text>
<text x="229.6" y="89.8">C014806</text>
<text x="264.7" y="88.5">U18B</text>
<text x="27.6" y="90.4">74LS08</text>
<text x="29.7" y="92.9">U18C</text>
<text x="59.1" y="94.2">0.1nF</text>
<text x="60.3" y="92.3">C25</text>
<text x="179" y="92.3">R22</text>
<text x="179.8" y="94.8">3k</text>
<text x="218.3" y="94.2">~{NMI}</text>
<text x="235.7" y="94.2">RDY</text>
<text x="263.7" y="91">74LS08</text>
<text x="64.6" y="101.2">GND</text>
<text x="218.3" y="99.3">PHI2</text>
<text x="218.3" y="96.7">~{IRQ}</text>
<text x="234.9" y="96.7">~{HALT}</text>
<text x="234.9" y="101.8">PHI0</text>
<text x="218.3" y="106.9">A14</text>
<text x="218.3" y="104.4">A15</text>
<text x="235.3" y="104.4">R/~{W}</text>
<text x="235.9" y="106.9">~{RST}</text>
<text x="117.8" y="113.9">BASIC</text>
<text x="119.3" y="111.4">U4</text>
<text x="143.5" y="113.3">C27</text>
<text x="218.3" y="112">A12</text>
<text x="218.3" y="109.4">A13</text>
<text x="234.9" y="109.4">PHI1</text>
<text x="236.8" y="113.3">D7</text>
<text x="63.2" y="119">PAL16L8</text>
<text x="65.9" y="116.4">U3</text>
<text x="114.2" y="118.3">A1</text>
<text x="114.2" y="116.4">A0</text>
<text x="123.3" y="116.4">VCC</text>
<text x="123.4" y="119">VSS</text>
<text x="143.5" y="115.8">0.1uF</text>
<text x="218.3" y="119.6">A9</text>
<text x="218.3" y="117.1">A10</text>
<text x="218.3" y="114.5">A11</text>
<text x="236.8" y="115.8">D6</text>
<text x="236.8" y="118.3">D5</text>
<text x="60.8" y="124.1">~{REF}</text>
<text x="60.8" y="126">~{MAP}</text>
<text x="60.8" y="122.1">REN</text>
<text x="71" y="126">~{OS}</text>
<text x="71.2" y="124.1">~{BE}</text>
<text x="71.6" y="122.1">~{IO}</text>
<text x="114.2" y="126">A5</text>
<text x="114.2" y="124.1">A4</text>
<text x="114.2" y="122.1">A3</text>
<text x="114.2" y="120.2">A2</text>
<text x="124.4" y="126">D0</text>
<text x="218.3" y="124.7">A7</text>
<text x="218.3" y="122.1">A8</text>
<text x="236.8" y="120.9">D4</text>
<text x="236.8" y="123.4">D3</text>
<text x="236.8" y="126">D2</text>
<text x="60.8" y="129.8">~{S5}</text>
<text x="60.8" y="127.9">~{S4}</text>
<text x="60.8" y="131.7">RD5</text>
<text x="68.1" y="127.9">~{BASIC}</text>
<text x="70.1" y="129.8">A11</text>
<text x="70.1" y="131.7">A12</text>
<text x="114.2" y="129.8">A7</text>
<text x="114.2" y="127.9">A6</text>
<text x="114.2" y="131.7">A8</text>
<text x="124.4" y="127.9">D1</text>
<text x="124.4" y="129.8">D2</text>
<text x="124.4" y="131.7">D3</text>
<text x="138.3" y="127.9">GND</text>
<text x="218.3" y="129.8">A5</text>
<text x="218.3" y="127.2">A6</text>
<text x="236.8" y="128.5">D1</text>
<text x="236.8" y="131">D0</text>
<text x="60.8" y="133.6">RD4</text>
<text x="70.1" y="133.6">A13</text>
<text x="70.1" y="135.5">A14</text>
<text x="70.1" y="137.4">A15</text>
<text x="114.2" y="137.4">A11</text>
<text x="114.2" y="135.5">A10</text>
<text x="114.2" y="133.6">A9</text>
<text x="124.4" y="133.6">D4</text>
<text x="124.4" y="135.5">D5</text>
<text x="124.4" y="137.4">D6</text>
<text x="218.3" y="137.4">A2</text>
<text x="218.3" y="134.8">A3</text>
<text x="218.3" y="132.3">A4</text>
<text x="235.7" y="134.8">VCC</text>
<text x="236.9" y="137.4">S0</text>
<text x="256.5" y="137.4">C31</text>
<text x="47.6" y="141.2">0.1uF</text>
<text x="48.9" y="139.3">C26</text>
<text x="60.8" y="143.1">GND</text>
<text x="60.8" y="140.6">VCC</text>
<text x="69.6" y="143.1">~{MPD}</text>
<text x="71.1" y="140.6">~{C1}</text>
<text x="114.2" y="143.1">~{CS}</text>
<text x="114.2" y="139.3">A12</text>
<text x="124.4" y="139.3">D7</text>
<text x="218.3" y="139.9">A1</text>
<text x="218.3" y="142.5">A0</text>
<text x="235.4" y="139.9">GND</text>
<text x="235.4" y="142.5">GND</text>
<text x="256.5" y="139.9">0.1uF</text>
<text x="53.2" y="149.5">GND</text>
<text x="251.3" y="149.5">GND</text>
<text x="29.9" y="174.2">R87</text>
<text x="30.5" y="176.8">3k</text>
<text x="36.8" y="174.2">R13</text>
<text x="37.5" y="176.8">1k</text>
<text x="44.5" y="174.2">R14</text>
<text x="45.1" y="176.8">1k</text>
<text x="52.1" y="174.2">R15</text>
<text x="52.7" y="176.8">3k</text>
<text x="33.5" y="184.4">GND</text>
<text x="40.5" y="184.4">GND</text>
</g>
<g font-size="1.8" fill="#000084">
<text x="15.8" y="21.9">A[0..15]</text>
<text x="273.5" y="52.4">AN[0..2]</text>
<text x="16.5" y="163.5">D[0..7]</text>
</g>
<g font-size="1.8" fill="#0f0f0f">
<text x="210.2" y="35.8">A14</text>
<text x="210.2" y="33.3">A15</text>
<text x="210.2" y="38.4">A13</text>
<text x="210.2" y="40.9">A12</text>
<text x="210.2" y="46">A10</text>
<text x="210.2" y="43.5">A11</text>
<text x="243.8" y="43.5">AN0</text>
<text x="243.8" y="46">AN1</text>
<text x="107.9" y="49.2">A0</text>
<text x="107.9" y="51.1">A1</text>
<text x="107.9" y="53">A2</text>
<text x="210.2" y="53.6">A7</text>
<text x="210.2" y="48.5">A9</text>
<text x="210.2" y="51.1">A8</text>
<text x="243.8" y="48.5">AN2</text>
<text x="244.5" y="51.1">D7</text>
<text x="244.5" y="53.6">D6</text>
<text x="107.9" y="56.8">A4</text>
<text x="107.9" y="58.7">A5</text>
<text x="107.9" y="54.9">A3</text>
<text x="210.2" y="58.7">A5</text>
<text x="210.2" y="56.2">A6</text>
<text x="244.5" y="58.7">D4</text>
<text x="244.5" y="56.2">D5</text>
<text x="107.9" y="60.6">A6</text>
<text x="107.9" y="62.5">A7</text>
<text x="107.9" y="64.4">A8</text>
<text x="127.6" y="60.7">11 D0</text>
<text x="127.6" y="62.6">12 D1</text>
<text x="127.6" y="64.5">13 D2</text>
<text x="210.2" y="63.8">A3</text>
<text x="210.2" y="61.2">A4</text>
<text x="244.5" y="63.8">D2</text>
<text x="244.5" y="61.2">D3</text>
<text x="107.9" y="68.2">A1021</text>
<text x="107.9" y="66.3">A9</text>
<text x="107.9" y="70.1">A1123</text>
<text x="111.1" y="66.4">24</text>
<text x="127.6" y="66.4">15 D3</text>
<text x="127.6" y="68.3">16 D4</text>
<text x="127.6" y="70.2">17 D5</text>
<text x="210.2" y="66.3">A2</text>
<text x="210.2" y="68.9">A1</text>
<text x="210.2" y="71.4">A0</text>
<text x="244.5" y="68.9">D0</text>
<text x="244.5" y="66.3">D1</text>
<text x="84.6" y="73.9">A10</text>
<text x="85.8" y="76.5">A9</text>
<text x="107.9" y="72">A12</text>
<text x="107.9" y="73.9">A1326</text>
<text x="111.7" y="72.1">2</text>
<text x="127.6" y="72.1">18 D6</text>
<text x="127.6" y="74">19 D7</text>
<text x="85.8" y="79">A8</text>
<text x="210.2" y="103.2">A15</text>
<text x="210.2" y="105.7">A14</text>
<text x="210.2" y="113.3">A11</text>
<text x="210.2" y="108.2">A13</text>
<text x="210.2" y="110.8">A12</text>
<text x="244.5" y="112">D7</text>
<text x="107.9" y="117.1">A1</text>
<text x="107.9" y="115.2">A0</text>
<text x="107.9" y="119">A2</text>
<text x="210.2" y="115.9">A10</text>
<text x="210.2" y="118.4">A9</text>
<text x="244.5" y="119.7">D4</text>
<text x="244.5" y="114.6">D6</text>
<text x="244.5" y="117.1">D5</text>
<text x="107.9" y="120.9">A3</text>
<text x="107.9" y="122.8">A4</text>
<text x="107.9" y="124.7">A5</text>
<text x="130.7" y="124.7">D0</text>
<text x="210.2" y="120.9">A8</text>
<text x="210.2" y="123.5">A7</text>
<text x="244.5" y="124.7">D2</text>
<text x="244.5" y="122.2">D3</text>
<text x="74.9" y="128.7">1 A11</text>
<text x="74.9" y="130.6">2 A12</text>
<text x="107.9" y="130.5">A8</text>
<text x="107.9" y="128.6">A7</text>
<text x="107.9" y="126.7">A6</text>
<text x="127.6" y="126.7">10 D1</text>
<text x="127.6" y="128.7">11 D2</text>
<text x="127.6" y="130.6">13 D3</text>
<text x="210.2" y="128.6">A5</text>
<text x="210.2" y="126">A6</text>
<text x="210.2" y="131.1">A4</text>
<text x="244.5" y="129.8">D0</text>
<text x="244.5" y="127.3">D1</text>
<text x="74.9" y="132.5">3 A13</text>
<text x="74.9" y="134.4">4 A14</text>
<text x="74.9" y="136.3">5 A15</text>
<text x="107.9" y="134.3">A1019</text>
<text x="107.9" y="136.2">A1118</text>
<text x="107.9" y="132.4">A9</text>
<text x="111.1" y="132.5">22</text>
<text x="127.6" y="132.5">14 D4</text>
<text x="127.6" y="134.4">15 D5</text>
<text x="127.6" y="136.3">16 D6</text>
<text x="210.2" y="136.2">A2</text>
<text x="210.2" y="133.6">A3</text>
<text x="107.9" y="138.1">A1221</text>
<text x="127.6" y="138.2">17 D7</text>
<text x="210.2" y="138.7">A1</text>
<text x="210.2" y="141.3">A0</text>
</g>
<g font-size="1.8" fill="#a90000">
<text x="214.6" y="35.9">19</text>
<text x="214.6" y="33.4">20</text>
<text x="215.2" y="30.9">6</text>
<text x="239.4" y="35.9">14</text>
<text x="239.4" y="30.9">21</text>
<text x="240" y="33.4">1</text>
<text x="214.6" y="41">17</text>
<text x="214.6" y="38.5">18</text>
<text x="239.4" y="41">35</text>
<text x="239.4" y="38.5">36</text>
<text x="214.6" y="46.1">16</text>
<text x="214.6" y="43.6">22</text>
<text x="240" y="43.6">2</text>
<text x="240" y="46.1">3</text>
<text x="111.1" y="49.3">10</text>
<text x="111.7" y="53.1">8</text>
<text x="111.7" y="51.2">9</text>
<text x="127.6" y="51.8">14</text>
<text x="127.6" y="49.3">28</text>
<text x="214.6" y="48.6">23</text>
<text x="214.6" y="51.2">24</text>
<text x="214.6" y="53.7">25</text>
<text x="239.4" y="51.2">37</text>
<text x="239.4" y="53.7">38</text>
<text x="240" y="48.6">5</text>
<text x="66.4" y="57.2" transform="rotate(-90 66.4 57.2)">8</text>
<text x="111.7" y="58.8">5</text>
<text x="111.7" y="56.9">6</text>
<text x="111.7" y="55">7</text>
<text x="127.6" y="54.4">27</text>
<text x="128.2" y="56.9">1</text>
<text x="191.5" y="57.2" transform="rotate(-90 191.5 57.2)">2</text>
<text x="196.6" y="57.2" transform="rotate(-90 196.6 57.2)">1</text>
<text x="214.6" y="56.3">26</text>
<text x="214.6" y="58.8">27</text>
<text x="239.4" y="56.3">39</text>
<text x="239.4" y="58.8">40</text>
<text x="55.8" y="61.3">7</text>
<text x="55.8" y="63.9">9</text>
<text x="76.1" y="61.3">4</text>
<text x="76.1" y="63.9">5</text>
<text x="111.1" y="64.5">25</text>
<text x="111.7" y="62.6">3</text>
<text x="111.7" y="60.7">4</text>
<text x="214.6" y="63.9">10</text>
<text x="214.6" y="61.3">28</text>
<text x="239.4" y="63.9">32</text>
<text x="239.4" y="61.3">33</text>
<text x="55.2" y="66.4">10</text>
<text x="55.2" y="69">11</text>
<text x="55.2" y="71.5">12</text>
<text x="76.1" y="66.4">6</text>
<text x="194.1" y="68.7" transform="rotate(-90 194.1 68.7)">3</text>
<text x="214.6" y="66.4">11</text>
<text x="214.6" y="69">12</text>
<text x="214.6" y="71.5">13</text>
<text x="239.4" y="69">30</text>
<text x="239.4" y="66.4">31</text>
<text x="240" y="71.5">9</text>
<text x="55.2" y="74">13</text>
<text x="55.2" y="76.6">14</text>
<text x="76.1" y="76.6">2</text>
<text x="76.1" y="74">3</text>
<text x="111.1" y="77.2">22</text>
<text x="214.6" y="76.6">29</text>
<text x="215.2" y="74">8</text>
<text x="239.4" y="76.6">34</text>
<text x="240" y="74">4</text>
<text x="55.2" y="79.1">15</text>
<text x="76.1" y="79.1">1</text>
<text x="111.1" y="79.8">20</text>
<text x="215.2" y="79.1">7</text>
<text x="239.4" y="79.1">15</text>
<text x="37.2" y="87" transform="rotate(-90 37.2 87)">10</text>
<text x="42.3" y="86.4" transform="rotate(-90 42.3 86.4)">9</text>
<text x="66.4" y="85.8" transform="rotate(-90 66.4 85.8)">16</text>
<text x="215.8" y="95.6">4</text>
<text x="215.8" y="93.1">6</text>
<text x="240" y="95.6">35</text>
<text x="240.6" y="93.1">2</text>
<text x="260.9" y="93.1">4</text>
<text x="272.3" y="95.6">6</text>
<text x="39.8" y="97.9" transform="rotate(-90 39.8 97.9)">8</text>
<text x="215.2" y="98.2">39</text>
<text x="240" y="100.7">37</text>
<text x="260.9" y="98.2">5</text>
<text x="215.2" y="105.8">24</text>
<text x="215.2" y="103.3">25</text>
<text x="240" y="103.3">36</text>
<text x="240" y="105.8">40</text>
<text x="215.2" y="113.4">20</text>
<text x="215.2" y="110.9">22</text>
<text x="215.2" y="108.3">23</text>
<text x="240" y="112.1">26</text>
<text x="240.6" y="108.3">3</text>
<text x="111.7" y="119.1">6</text>
<text x="111.7" y="117.2">7</text>
<text x="111.7" y="115.3">8</text>
<text x="127.6" y="117.9">12</text>
<text x="127.6" y="115.3">24</text>
<text x="215.2" y="118.5">18</text>
<text x="215.2" y="116">19</text>
<text x="240" y="114.7">27</text>
<text x="240" y="117.2">28</text>
<text x="240" y="119.8">29</text>
<text x="57.7" y="122.9">11</text>
<text x="58.3" y="124.8">6</text>
<text x="58.3" y="121">9</text>
<text x="74.3" y="124.8">15</text>
<text x="74.3" y="121">17</text>
<text x="74.3" y="122.9">18</text>
<text x="111.7" y="124.8">3</text>
<text x="111.7" y="122.9">4</text>
<text x="111.7" y="121">5</text>
<text x="128.2" y="124.8">9</text>
<text x="215.2" y="123.6">16</text>
<text x="215.2" y="121">17</text>
<text x="240" y="122.3">30</text>
<text x="240" y="124.8">31</text>
<text x="57.7" y="128.7">12</text>
<text x="57.7" y="126.7">19</text>
<text x="58.3" y="130.6">8</text>
<text x="74.3" y="126.7">13</text>
<text x="111.1" y="130.6">23</text>
<text x="111.7" y="128.7">1</text>
<text x="111.7" y="126.7">2</text>
<text x="215.2" y="131.2">13</text>
<text x="215.2" y="128.7">14</text>
<text x="215.2" y="126.1">15</text>
<text x="240" y="127.4">32</text>
<text x="240" y="129.9">33</text>
<text x="58.3" y="132.5">7</text>
<text x="215.2" y="136.3">11</text>
<text x="215.2" y="133.7">12</text>
<text x="240" y="136.3">38</text>
<text x="240.6" y="133.7">8</text>
<text x="57.7" y="142">10</text>
<text x="57.7" y="139.4">20</text>
<text x="74.3" y="142">14</text>
<text x="74.3" y="139.4">16</text>
<text x="111.1" y="142">20</text>
<text x="215.2" y="138.8">10</text>
<text x="215.8" y="141.4">9</text>
<text x="240" y="141.4">21</text>
<text x="240.6" y="138.8">1</text>
</g>
<g font-size="1.8" fill="#0000c2">
<text x="35.6" y="42.8">Decoded</text>
<text x="35.6" y="44.8">addresses:</text>
<text x="35.6" y="48.9">D7xx</text>
<text x="35.6" y="51">D6xx</text>
<text x="35.6" y="53">D5xx</text>
<text x="35.6" y="55.1">D4xx</text>
<text x="35.6" y="57.1">D3xx</text>
<text x="35.6" y="59.2">D2xx</text>
<text x="35.6" y="61.2">D1xx</text>
<text x="35.6" y="63.3">D0xx</text>
<text x="49.5" y="96.3">C25</text>
<text x="54.4" y="96.3">not</text>
<text x="58.6" y="96.3">present</text>
</g>
</svg>
